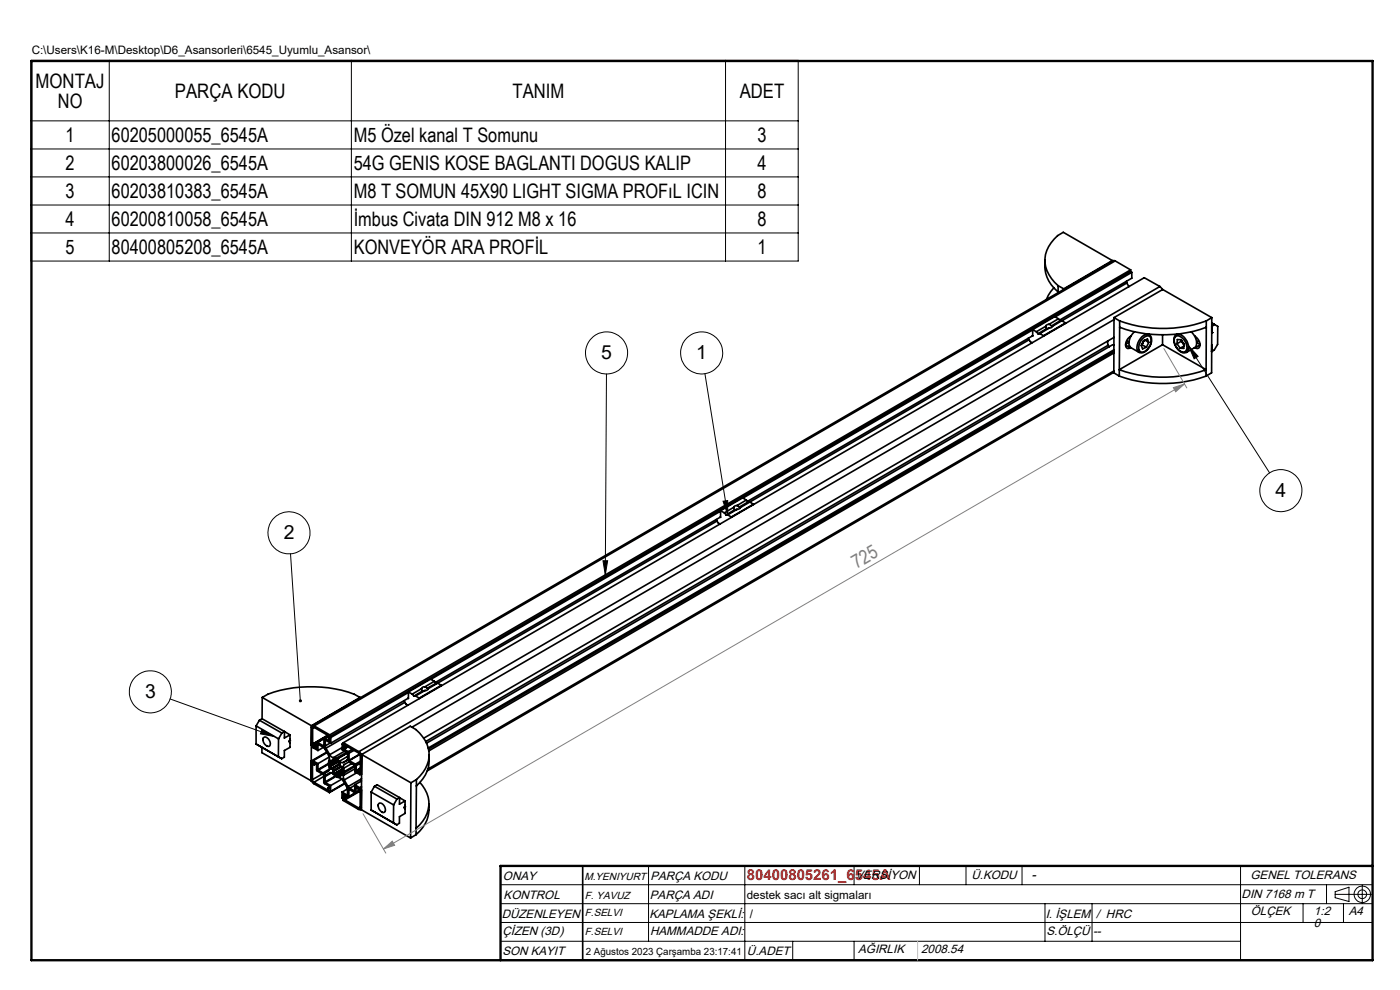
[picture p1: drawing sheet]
<svg xmlns="http://www.w3.org/2000/svg" width="297mm" height="210mm" viewBox="0 0 297 210" stroke-linecap="round" stroke-linejoin="round" font-family="sans-serif">
<g fill="none" stroke="#000" stroke-width=".21">
<path d="M6.6 12.8h162.7v42.6h-162.7zM23.2 12.8v42.6M74.5 12.8v42.6M153.9 12.8v42.6M6.6 25.6h162.7M6.6 31.6h162.7M6.6 37.5h162.7M6.6 43.5h162.7M6.6 49.4h162.7M128.7 79.3l-.3 42.6M149.5 79.3l4.9 29.9M252.1 73.3l17.2 27"/>
<path d="M252.1 73.3l2.1 2.3-.9 .5zM61.6 117.5l2.1 31.2M127.9 118.9h1l-.5 3zM153.4 106.3l1-.1v3zM36.1 148.3l22.1 7.9M55.6 154.8l2.6 1.4-3-.5zM106.2 187.7h185M106.2 191.7h185M106.2 195.7h185M106.2 199.7h157M137.6 183.7v16M158 183.7v20"/>
<path d="M168.2 199.7v4M181.2 183.7v4M181.2 199.7v4M195.1 183.7v4M204.9 183.7v4M216.8 183.7v4M221.7 191.7v8M231.7 191.7v8M263.2 183.7v20M276.4 191.7v4M281.4 187.7v4M283.2 189.7h7.8"/>
<path d="M283.2 189.2l3-1v3l-3-.8zM285 191.7v4M289 187.8v3.8"/>
<circle cx="128.7" cy="74.9" r="4.5"/>
<circle cx="148.9" cy="74.9" r="4.5"/>
<circle cx="61.3" cy="113" r="4.5"/>
<circle cx="271.7" cy="104.1" r="4.5"/>
<circle cx="31.9" cy="146.8" r="4.5"/>
<circle cx="289" cy="189.7" r=".93"/>
<circle cx="289" cy="189.7" r="1.74"/>
</g>
<g fill="none" stroke="#000" stroke-width=".35">
<path d="M221.7 55.2a7.2 7.2 0 0 0 2.8 6.7M236 55.3l-10.4-6a6.5 6.5 0 0 0-3.1 9l1.2 1.6 .8 .7M236 55.3v.1M236 55.3l-10.3 6M236.6 55.3h-.5l-169.9 98.6M236.6 55.3l-170 98.7M236.6 55.3l3.3 1.9M238.9 59.7l.1 .3M239.9 57.6l-169.9 98.7M239.9 57.2l-169.9 98.7M239.9 57.2v.4M239.9 57.6l.2 .2"/>
<path d="M240.1 57.8v1.2l-15.3 8.9M240.1 57.8l-16.3 9.4M218.1 71.7l.4 .8 .5 .2M218.3 72.1l-59.2 34.4M219.1 71.2l-60.5 35.2M219.1 70l-61.5 35.6M219.1 69.9l-.1 1.4M219.1 69.9l.8 .5M219.9 70.4l.3 .4M220.6 70.8h-.4M220.6 70.8l.8 .4M221.4 71.2v.1"/>
<path d="M221.9 69.2l.2 .5M221.9 69.2l-2 1.2M222.1 69.7l-1.9 1.1M222.6 69.6l-.5 .1M222.6 68.8l-.6 .2-.1 .2M222.6 68.8l.5 .3M222.6 69.6l-2 1.2M223.1 69.1l.2 .1M223.3 69.2l-.2 .3-.5 .1M223.6 61.1a6.7 6.7 0 0 0-1.6 2.4M224.5 60.6v1.5M224.5 60.6l1.2 .7"/>
<path d="M224.5 67.6l-.7-.4-4.7 2.7M224.5 67.6l-1.9 1.2M224.5 67.6l.4 .4M224.9 68h.3M224.9 68l-1.8 1.1M225.2 68l.9 .5M225.2 68l-1.9 1.2M225.7 61.3v.1M226.1 68.5l-4.7 2.7M226.1 68.5v.1M235 72.3v.8l.3 .5M235.1 73.2l-144.8 84.1"/>
<path d="M236 73.1l-145.5 84.5M236.3 73.2h.1M236.3 79l-145.6 84.5M236.3 74.9l-145.3 84.4M236.3 74.5l-145.4 84.4M236.3 74.2l-145.5 84.5M236.3 78.7l-145.5 84.5M236.3 71.6l-146.4 85M236.3 67.4l1.2 .7M236.3 67.4l10.4-6 10.4 6M236.3 67.4v11.7l1.2 .7M236.3 67.8l-148.9 86.5"/>
<path d="M237.5 79.8a27.8 27.8 0 0 0 18.3 0M237.5 78.4a27.3 27.3 0 0 0 18.4 0M237.5 78.4v1.4M237.5 68.1a27.2 27.2 0 0 0 18.4 0M237.5 69.4a27.2 27.2 0 0 0 18.4 0M237.5 68.1v1.3M237.5 69.4v9M238.8 73.2l1 .6M239 60l.5 .8M239 60l-13.7 8M239.1 72.3l.4 .3M239.5 72.6l-.7 .4"/>
<path d="M239.9 73.8h-.1M239.9 71.3a1.94 1.94 0 0 0-.9 2.5l.3 .1 .5-.1M240.7 70.4a3.1 3.1 0 0 0-1.1 3l.3 .4 1.8 .9M242.3 73.1l-.1 .1M242.3 73.1l.9 .6M242.5 72.6l-.2 .4M242.5 72.6l-.2 .5M242.6 71.6a.92 .92 0 0 1 1.3-.3 .92 .92 0 0 1 .3 1.3 2.35 2.35 0 0 1-2.1 2.1 1.38 1.38 0 0 1-.3-2zM242.6 72.3l-.1 .3M242.7 72.2l-.2 .4M242.9 72.1l.8 .5M243.6 70.9l.2 .1a2.18 2.18 0 0 0-2.4 1.7l-.1 .5a1.44 1.44 0 0 0 .3 1.5"/>
<path d="M243.7 72.6l-.5 1.1M243.7 72.6l-.3-.7-.8 .4-.5 1 .3 .7 .8-.3M243.8 71a2.13 2.13 0 0 1-.3 3.1 1.48 1.48 0 0 1-1.9 .6M246.1 60.8l.5 .6M246.1 60.8l-170 98.6M246.1 60.8l-3.4-1.9-169.9 98.6M246.6 73.1l-9.1 5.3M246.6 73.1l9.3 5.3M246.6 71v2.1M249.3 71.5a1.25 1.25 0 0 1 1.8 .5l.5 .9a1.18 1.18 0 0 1-.4 1.8 2.35 2.35 0 0 1-1.9-3.2zM249.6 71a1.9 1.9 0 0 0 0 2.8l.3 .4a1.37 1.37 0 0 0 1.8 .5M249.6 71a2.22 2.22 0 0 1 2.4 1.8l.1 .5a1.36 1.36 0 0 1-.4 1.4"/>
<path d="M249.7 72.9l.1-.9 .7 .1 .7 .9-.1 .9h-.7M249.7 72.9l.7 1M249.8 70.9l-.2 .1M250.6 72.4l-.9 .5M250.6 72.4l.4 .4M250.6 72.2v.2M250.7 72.3l.3 .5M251 72.8l.2 .3zM251.2 73.4l-.8 .5M252.7 70.4a3 3 0 0 1 1 3l-2 1.3M253.4 71.3a1.94 1.94 0 0 1 .9 2.5l-.2 .1-.6-.1M253.4 73.8h.1"/>
<path d="M253.9 72.6l.7 .5M254.2 72.3l-.3 .2M254.6 73.2l-1.1 .6M255.9 78.4l-.1 1.4M255.9 68.1v1.3M255.9 69.4v9M257 73.2v1.4M257 74.6h.1M257.1 70.5h.1M257.1 69.1h.1M257.1 67.4l-.1 11.7-1.2 .7M257.1 68.5l.5 .3"/>
<path d="M257.1 67.4l-1.2 .7M257.6 68.8l.7 .4v3.9l-.7 1.2-.6 .3M257.6 68.8l-.5 .3M151.9 110.2l.4 .7 .5 .3M152.1 110.5l-61.3 35.6M152.9 109.7l-60.5 35.1M152.9 108.4l-61.5 35.7M152.9 108.3l-.1 1.4M152.9 108.3l.8 .5M153.7 108.8l.3 .4M154 109.2h.4M154.4 109.2l.8 .5"/>
<path d="M155.2 109.7h.1M155.6 107.6l.3 .6M155.6 107.6l-1.9 1.2M155.9 108.2l-1.9 1M156.4 108l-.5 .2M156.4 107.2l-.5 .1-.3 .3M156.4 107.2l.4 .4M156.4 108l-2 1.2M156.8 107.6l.3 .1M157.1 107.7l-.1 .2-.6 .1M158.3 106.1l-.7-.5-4.7 2.7M158.3 106.1l-1.9 1.1"/>
<path d="M158.3 106.1l.4 .4M158.7 106.5l-1.9 1.1M158.7 106.5h.4M159.1 106.5l-2 1.2M159.1 106.5l.7 .5M159.8 107l-4.6 2.7M159.8 107h.1M54.3 154l4.8 2.7M54.3 157.8l4.8 2.7M54.3 154v3.8M54.3 157.8l5.5 3.1M55 152.8l4.8 2.7"/>
<path d="M55 152.8l-.7 1.2M55.6 158.5v1.2l10.4 5.9M55.6 152.5l4.8 2.7M55.6 152.5l-.6 .3M55.6 147.9a19.8 19.8 0 0 1 9.6-2.2 25.4 25.4 0 0 1 10 1.6l1.2 .6M55.6 147.9l10.5 6M55.6 147.9v4.6M55.8 156.8v.1M55.8 156.6a.81 .81 0 0 1 1.3 .4l.2 .4a.62 .62 0 0 1-.5 .9l-.5-.3a1.45 1.45 0 0 1-.5-1.4zM56.6 158.2l.1 .1M59.1 156.7v3.8M59.8 155.5l-.7 1.2"/>
<path d="M60.4 155.2l-.6 .3M60.4 155.2l-.1 1.4 1.2-.7M60.4 155.2l1.1 .7M61.4 157.1v.3M61.4 157.1h.1M61.5 155.9v.9l-.2 .5 .2 .3v.9l-1.2 .7v1.4l-.5 .3M66.1 153.9l-.1 11.7M66.3 157.8v.1M66.3 154.5v3.3M66.3 157.9l.4 .2M66.6 154.3h-.1l-.2 .2M66.6 154a.34 .34 0 0 0-.4-.1 .34 .34 0 0 0-.1 .4l-.1 3.8 .4 .2v.3l1.1 .6"/>
<path d="M66.6 154.3l3 1.7M66.6 154l3.4 1.9M66.6 154.3l-.3 .2M66.7 158.4h.1M66.7 158.1v.3M66.7 158.4l.5 .3M67.2 158.7h.1M67.2 157.8l-.5 .3M67.2 158.1l-.5 .3M67.4 157.5h-.2v1.2M67.4 157.5l1.3 .7M67.5 157.9v1.3"/>
<path d="M67.5 157.9l1.4 .9 1 2-.2 .8 .2 1.6-.2 .3-.8 .5M67.5 157.9h.1M68.6 158.5l-1.1 .7M68.7 158.2h.1M68.7 156.7v1.5M68.7 156.7l-1.3 .8M68.8 156.6l.8-.5-2.4 1.4M68.9 156.6l-.2 .1M68.9 156.6l.9 .6M69 158.2l.1 .5M69 157v1.2M69.1 157h-.1"/>
<path d="M69.1 157l1.1 .6M69.1 158.7l.9 1.4M69.3 159.6l-3.3 1.8M69.4 159.7l-3 1.7M69.5 156l-3.2 1.8M69.6 156v.4l.2 .2v.6M69.6 156.2l-.7 .4M69.6 156l-3.3 1.9M69.8 157.1v.1M70 155.9v.4M70 156.3l.2 .1M70.1 157.6l-1.1 .6"/>
<path d="M70.2 156.4v1.2M72.6 157.8v1.3l1.1 .6M72.6 158.6l-2.6 1.5M72.8 157.5v.5l-.2-.2M72.8 157.5l3.3 1.9M72.8 157.7l-.2 .1M72.9 158.9h.1M73 158.9l.9 .5M73.1 159.3l-2.4 1.4M73.2 158.5v-.4l3.1 1.7 .1 .4v3.4M73.2 158.5l-.3-.1v.5M73.5 159.6l-2.2 1.3"/>
<path d="M73.6 158.3l-.4 .2M73.7 159.7l.1 1.4-1 .6M73.7 159.7l-2.3 1.4M73.8 158.4l-.9 .5M73.8 158.4l-.8 .5M73.9 159.4l.1 .4M74 159.8v1.5M74.8 159l-.9 .4M75.1 159.2l-1.1 .6M76.1 159.4l.5 .5 .1 .4v3.9l-.4-.2v.3M76.3 159.9l-2.3 1.4M76.4 147.9l-10.3 6"/>
<path d="M76.4 147.9v.2M85.7 148.7l.4 .7 .4 .2M85.9 149l-16.8 9.7M86.6 148.1l-16.4 9.5M86.6 146.9l-16.4 9.5M86.6 146.8v1.3M86.6 146.8l.9 .4M87.5 147.2l.3 .5M88.2 147.6l-.4 .1M88.2 147.6l.7 .5M88.9 148.1v.1M89.4 146.1l.2 .5"/>
<path d="M89.4 146.1l-1.9 1.1M89.6 146.6l-1.8 1.1M90.1 145.7h-.4l-.3 .4M90.1 145.7l.5 .3M90.2 146.5l-.6 .1M90.2 146.5l-2 1.1M90.6 146l.2 .1M90.8 146.1l-.3 .3-.3 .1M92.1 144.5l-.8-.4-4.7 2.7M92.1 144.5l-2 1.2M92.1 144.5l.4 .4M92.5 144.9h.4l.7 .5"/>
<path d="M92.5 144.9l-1.9 1.1M93.6 145.4l-4.7 2.7M93.6 145.4v.1M59.1 160.5l.7 .4M66 161.4v4l.3 .5 3.6 2.2M66.1 165.6h-.1M66.3 162h.1M66.3 165.4l.3 .5M66.3 162v3.4M66.3 162l.4 .2M66.4 161.4v.2l-.4-.2M66.4 161.4l1.1 .6"/>
<path d="M66.6 165.9l2.9 1.7v-.4M66.7 162v.2M66.7 161.9l.5 .3v1.3l1.5 .9v1.6l1.1 .7v.6l-.3-.1M66.7 161.9v.1M67 162.1l-.3 .1M67.5 163.3v.1M67.5 162v1.3M67.5 163.4l1 .6M68.4 164.2l-2.1 1.2M68.5 164h.4M68.7 164.7l-2.1 1.2M69 165.9v.1"/>
<path d="M69 164.7v1.2M69 166l1.1 .6M69.7 162.1l-2.2 1.3M69.7 163.5l-.8 .5M69.8 161.9l-2.3 1.4M69.8 167l-.3 .2M69.8 160.6l-2.3 1.4M69.9 163.2l-1.4 .8M70 160.1l.3 .4 .4 .2M70 161.7l.1 .1M70 162.4h.3M70 162.4l.2 .6"/>
<path d="M70.1 161.8l.1 .2M70.1 162.3l-.1 .1M70.1 167.9l-.2-.2v.4M70.1 166.6v1.3M70.2 161.3l.2 .3M70.2 161.3l-.2 .4M70.2 163l.1 .1M70.2 161.3h.1M70.2 162l.1 .1M70.3 162.1v.3M70.3 163.9l-1.3 .8M70.4 163l.1 .1"/>
<path d="M70.4 163l-.1 .1M70.4 161.5l-.4 .2M70.4 163l1.7-1-1.8 1.1M70.5 163.1l.2 .3M70.6 163.8l.5 .4M70.6 161.2l.2-.1 .4 .1M70.6 161.2l.1 .2M70.7 161.4v.1M70.7 161.5l-.3 .1M70.7 163.4v.1M70.7 163.5l-.1 .3M70.7 160.7l.6 .2"/>
<path d="M70.7 161.5l-.2 .1M70.7 161.5l-.6 .3M70.8 161.1l-.2 .1M71.1 164.2h.1M71.1 161.2l-.4 .2M71.2 161.4v.1M71.2 164l1.5-.9-1.5 .9M71.2 161.2l-.5 .3M71.2 161.2v.2M71.2 164v.2M71.2 161.4l-1 .6M71.2 164.2h-.1"/>
<path d="M71.2 164.6l-2.2 1.3M71.2 161.5l.3 .2M71.2 164h.1M71.2 164l.3 .1M71.2 161.5l-.9 .6M71.3 160.9l.1 .2M71.4 164.6l.1 .2a1.84 1.84 0 0 1 1.3 .8l.9 1.5v1.5M71.4 164.6l-1.3-.7-1.1 .6v.2M71.4 161.1l.1-.1 .5 .5M71.4 164.6l-2.4 1.4M71.5 164.1l.1 .1M71.5 161.7l-1.2 .7"/>
<path d="M71.6 161.5l-.1 .2M71.6 164.5v.1M71.6 164.2v.3M71.6 161.5l.5 .5M71.6 161.5h.1M71.6 164.6h.5M71.8 161.6l-.2 .1M72 164.3l.1 .3M72 164.2v.1M72 162.2l.2 .4M72 164.2l-.4 .3M72 162.2l-1.5 .9"/>
<path d="M72 161.5l.3 .2h.5M72 164.3l-.4 .3M72.1 162l-.1 .2M72.1 164.6h.1M72.1 162l-1.9 1M72.2 164.1l-.2 .1M72.2 164.1h.1M72.2 162.6h.3l.2 .7M72.2 162.6l-1.5 .8M72.3 164.1l.1 .2M72.3 162.7l-1.6 .8M72.4 163.6l.2 .2"/>
<path d="M72.4 163.6l-.9 .5M72.5 163.7l-.9 .5M72.5 163.2l-.1 .4M72.5 163.2l.1 .1M72.5 165.3l-2.4 1.3M72.5 162.6l-1.9 1.2M72.6 168l1.1 .7M72.6 164.2l-.2 .1M72.6 163.8l.1 .3-.3 .2M72.6 163.8l-.4 .3M72.6 163.8l-.6 .4M72.7 163.1l-.2 .1"/>
<path d="M72.7 163.3h-.1M72.7 163.9l-.4 .2M72.9 168.5l.9 .6 .2-.1M72.9 168.5h.1M72.9 163v-.7l1.2-.6 1.1 .6 .1 1.4 1 .6M72.9 163l.1 .7M72.9 164.5l-.1 .3 .2 .6M72.9 168.5v.6M72.9 169.1l.3 .2M73 163.9l-.1 .6M73 163.7v.2M73 165.4l.8 1.5"/>
<path d="M73.1 166.1l-3 1.8M73.2 169.3v.4M73.2 169.7l2.9 1.7M73.2 166.2l-3.3 1.9M73.3 168.8l-.4 .3M73.6 169l-.4 .3M73.7 161.2l-.9 .5M73.7 168.6v.1M73.7 167.3l-1.1 .7M73.8 160.4l-1.8 1.1M73.8 166.9l.4 .3M74 167.5h.1"/>
<path d="M74 167.5v1.5M74 161.3l.1 .1M74 167.4l1.4 .8M74 167.4v.1M74.1 161.4l1.3 .7M74.2 167.2l1 .6M74.6 162l-1.7 1M75.2 167.7v.1M75.3 166.5l-.1 1.2M75.3 166.5l1 .6M75.3 162.4l-2.3 1.3M75.3 162.6l-2.3 1.3"/>
<path d="M75.3 163.1l-2.4 1.4M75.3 166.6l-1.1 .6M75.4 168.2l-1.4 .8M75.4 162.1l.2 .3M75.4 168.2l-1.5 .9M75.5 168.1l-.1 .1M75.5 167v1.1M75.6 167l.4 .3v.3l.4 .2v3.4M75.6 167h-.1M75.6 163.5h.1M75.6 162.4v1.1M75.6 163.5l.4 .3"/>
<path d="M75.7 163.9l-2.7 1.5M76 163.8h.1M76.1 163.5v.3M76.1 163.5l.3 .2M76.2 167.7l-.7 .4M76.3 167.7l-.8 .5M76.3 167.3l.4 .3v3.7a.37 .37 0 0 1-.2 .4 .37 .37 0 0 1-.4 0l-3.3-1.9v-.4l-.3-.1 .1-1.3M76.3 167.1v.2M76.4 160l-2.3 1.4M76.4 171.2l-.1 .2h-.2M76.4 163.7h.1M76.4 167.8l-3.2 1.9"/>
<path d="M76.4 171.2l-.3 .2M76.4 163.2l-.3 .3M76.4 163.6v.1M76.4 161.9l-.8 .5M76.4 161.5l-1 .6M76.4 162.9l-.8 .6M76.4 163l-.8 .5M76.6 164.2l-.3 .1M76.7 171.6l-.2 .1M76.7 167.1l-.4 .2M76.7 166.9l-.4 .2M76.7 165.7l-1.4 .8"/>
<path d="M76.7 165.2l-2.9 1.7M76.7 160l10.3-6a6.6 6.6 0 0 1 3.2 9l-.5 .8-1.4 1.6M76.7 160v11.8l10.4 6M76.7 160l10.5 6M78.7 171.8l4.8 2.7M78.7 168l4.8 2.7M78.7 168v3.8M78.7 171.8l5.5 3.2M79.4 166.8l.6-.3 4.8 2.7M79.4 166.8l-.7 1.2M79.4 166.8l4.8 2.7M80.2 170.8v.1"/>
<path d="M80.3 170.5a.9 .9 0 0 1 1.3 .7 .78 .78 0 0 1-.2 1.2 1.44 1.44 0 0 1-1.1-1.9zM81 172.3h.1M83.5 174.5l.7 .5M83.5 170.7v3.8M84.2 169.5l-.7 1.2M84.8 169.2l-.6 .3M84.8 169.2l-.1 1.4 1.2-.7M84.8 169.2l1.1 .7M85.8 171.1v.3M85.8 171.1h.1M85.9 169.9v.9l-.1 .5 .1 .3v.9l-1.2 .7v1.4l-.5 .4M87.2 166l-.1 11.8"/>
<path d="M88.3 175.7v1.4M88.3 177.1l-1.2 .7M88.3 165.4l-1.1 .6M88.3 165.4v1.3M88.3 166.7v9M89.1 166a6.3 6.3 0 0 1-.8 9.7M91 170.5a7.1 7.1 0 0 1-2.7 6.6M91.1 160.1a7.4 7.4 0 0 1-2.8 6.6M123.6 183.7v20M106.2 203.7h185"/>
</g>
<path d="M6.7 12.9h284.5v190.8h-284.5zM291.2 183.7h-185v20" fill="none" stroke="#000" stroke-width=".5"/>
<path d="M194.7 199.7v4" fill="none" stroke="#c0c0c0" stroke-width=".21"/>
<path d="M246.9 73.9l4.9 8.4M248.9 82.2l2.4-.8-1.9 1.7zM251.3 81.4l-169.9 98.7M77 172.6l4.8 8.4M81.4 180.1l1.8-1.7 .5 .9z" fill="none" stroke="#808080" stroke-width=".21"/>
<path d="M153.4 106.3l1-.1v3zM127.9 118.9h1l-.5 3zM63.5 148.4l-.1 .1a.3 .3 0 0 0 .1 .4 .3 .3 0 0 0 .2 .1v-.3v.3a.33 .33 0 0 0 .3-.5 .33 .33 0 0 0-.5-.1zM55.6 154.8l2.6 1.4-3-.5zM252.1 73.3l2.1 2.3-.9 .5z" fill="#000"/>
<path d="M81.4 180.1l1.8-1.7 .5 .9zM248.9 82.2l2.4-.8-1.9 1.7z" fill="#808080"/>
<g font-size="4.2">
<text x="7.6" y="18.6">MONTAJ</text>
<text x="12.3" y="22.9">NO</text>
<text x="37.1" y="20.8">PARÇA KODU</text>
<text x="108.8" y="20.8">TANIM</text>
<text x="156.9" y="20.8">ADET</text>
<text x="13.9" y="30.2">1</text>
<text x="23.7" y="30.2">60205000055_6545A</text>
<text x="75" y="30.2">M5 Özel kanal T Somunu</text>
<text x="160.7" y="30.2">3</text>
<text x="13.9" y="36.1">2</text>
<text x="23.7" y="36.1">60203800026_6545A</text>
<text x="75" y="36.1">54G GENIS KOSE BAGLANTI DOGUS KALIP</text>
<text x="160.7" y="36.1">4</text>
<text x="13.9" y="42.1">3</text>
<text x="23.7" y="42.1">60203810383_6545A</text>
<text x="75" y="42.1">M8 T SOMUN 45X90 LIGHT SIGMA PROFıL ICIN</text>
<text x="160.7" y="42.1">8</text>
<text x="13.9" y="48">4</text>
<text x="13.9" y="54">5</text>
<text x="23.7" y="48">60200810058_6545A</text>
<text x="23.7" y="54">80400805208_6545A</text>
<text x="75" y="48">İmbus Civata DIN 912 M8 x 16</text>
<text x="75" y="54">KONVEYÖR ARA PROFİL</text>
<text x="160.7" y="48">8</text>
<text x="160.7" y="54">1</text>
</g>
<g font-size="4.1">
<text x="127.6" y="76.2">5</text>
<text x="147.7" y="76.2">1</text>
<text x="270.6" y="105.4">4</text>
<text x="60.2" y="114.3">2</text>
<text x="30.8" y="148.1">3</text>
</g>
<text font-size="4.1" fill="#808080" x="181.7" y="120.8" transform="rotate(-30 181.7 120.8)">725</text>
<text font-size="3.2" fill="#f00" x="158.4" y="186.7">80400805261_6545A</text>
<text font-size="2.8" x="218.8" y="186.4">-</text>
<g font-size="2.6">
<text x="106.7" y="186.7">ONAY</text>
<text x="106.8" y="190.6">KONTROL</text>
<text x="137.9" y="190.6">PARÇA ADI</text>
<text x="138" y="186.7">PARÇA KODU</text>
<text x="181.5" y="186.4">VERSİYON</text>
<text x="206.1" y="186.4">Ü.KODU</text>
<text x="263.4" y="190.5">DIN 7168 m T</text>
<text x="265.3" y="186.4">GENEL TOLERANS</text>
<text x="106.4" y="194.8">DÜZENLEYEN</text>
<text x="137.8" y="194.8">KAPLAMA ŞEKLİ:</text>
<text x="221.8" y="194.8">I. İŞLEM</text>
<text x="232.6" y="194.8">/ HRC</text>
<text x="265.4" y="194.2">ÖLÇEK</text>
<text x="278.8" y="194.2">1:2</text>
<text x="278.8" y="196.6">0</text>
<text x="286.1" y="194.2">A4</text>
<text x="106.6" y="198.4">ÇİZEN (3D)</text>
<text x="106.6" y="202.6">SON KAYIT</text>
<text x="137.9" y="198.4">HAMMADDE ADI:</text>
<text x="158.5" y="202.6">Ü.ADET</text>
<text x="182.1" y="202.2">AĞIRLIK</text>
<text x="195.4" y="202.2">2008.54</text>
<text x="222" y="198.3">S.ÖLÇÜ</text>
<text x="231.9" y="198.3">--</text>
</g>
<g font-size="2.5">
<text x="6.7" y="11.5">C:\Users\K16-M\Desktop\D6_Asansorleri\6545_Uyumlu_Asansor\</text>
<text x="158.4" y="190.6">destek sacı alt sigmaları</text>
<text x="159.1" y="194.8">/</text>
</g>
<g font-size="2.2">
<text x="124" y="186.7">M.YENIYURT</text>
<text x="124.1" y="190.6">F. YAVUZ</text>
<text x="124.1" y="194.3">F.SELVI</text>
<text x="124.1" y="198.4">F.SELVI</text>
</g>
<text font-size="2.1" x="124.3" y="202.6">2 Ağustos 2023 Çarşamba 23:17:41</text>
</svg>
